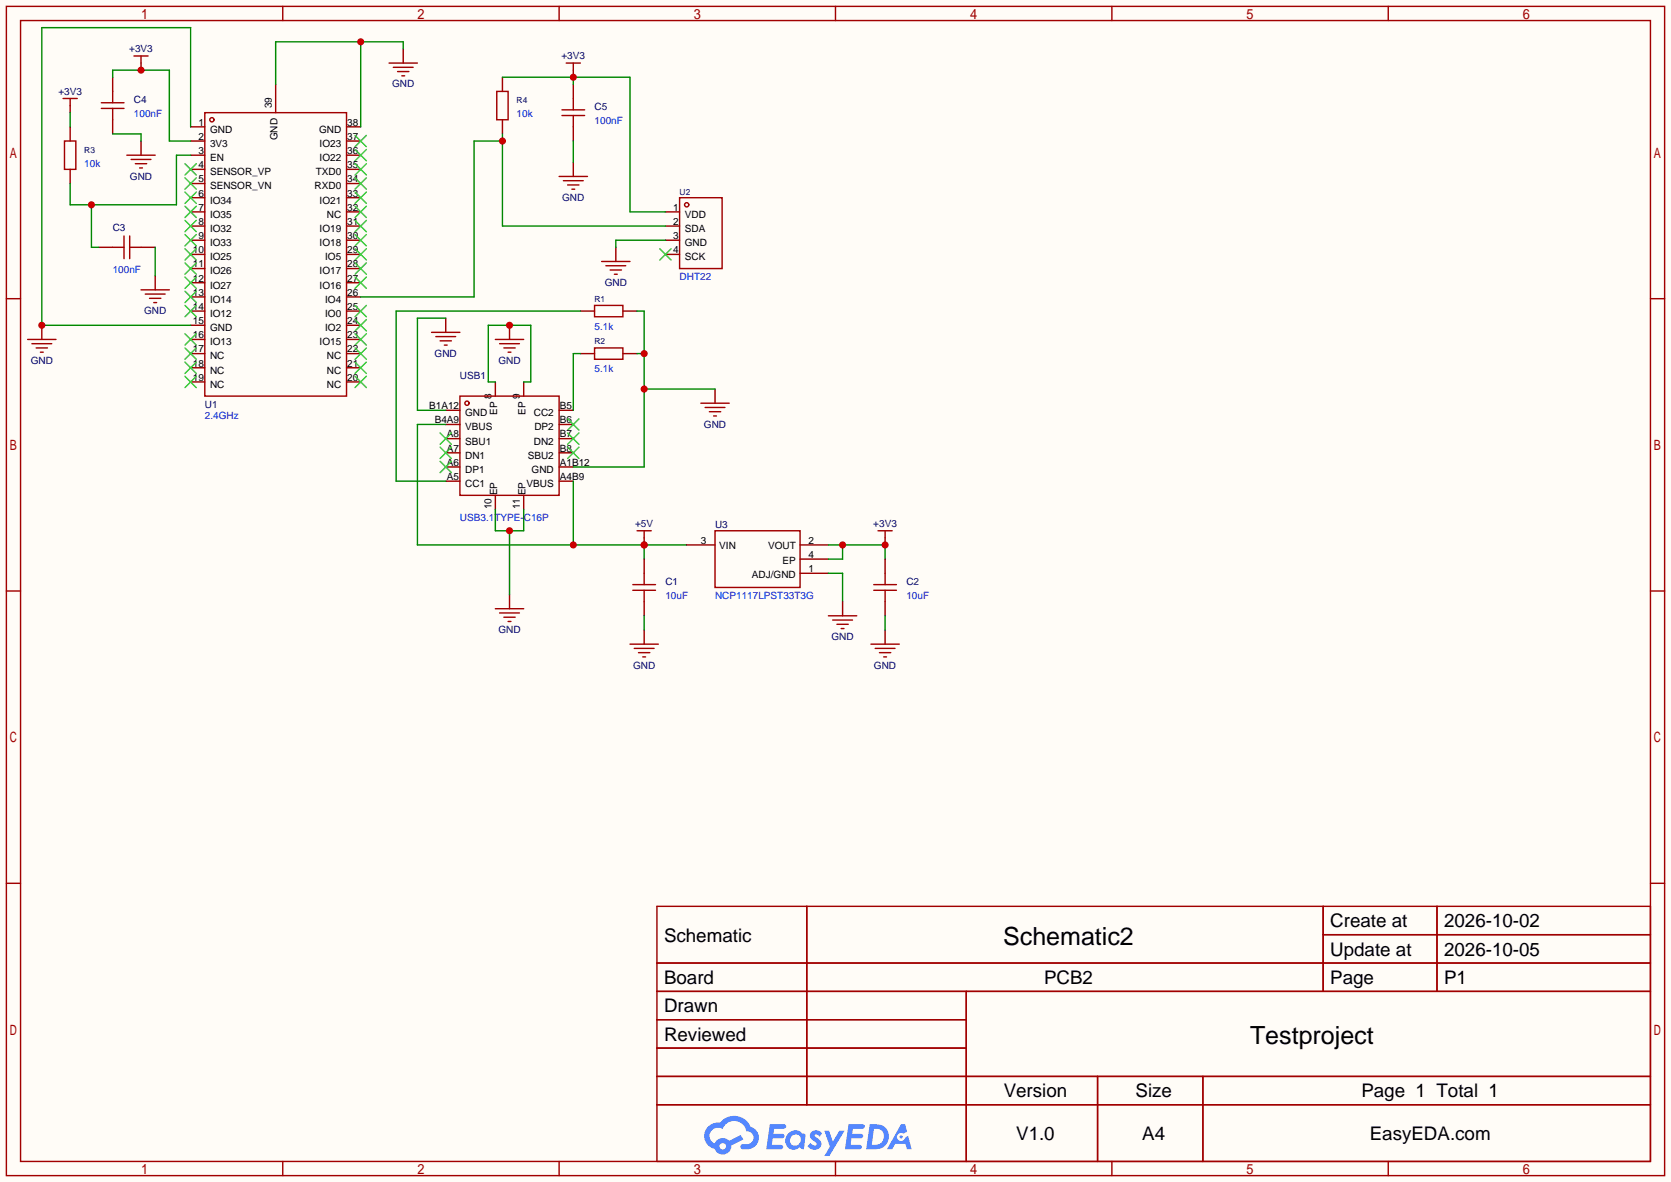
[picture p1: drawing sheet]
<svg xmlns="http://www.w3.org/2000/svg" width="299mm" height="212mm" viewBox="0 0 299 212" stroke-linecap="round" stroke-linejoin="round" font-family="sans-serif">
<path d="M0 0h299.5v211.8h-299.5z" fill="#fffcf7"/>
<g fill="none" stroke="#a10000" stroke-width=".25">
<path d="M1.1 1.1h297.2v209.6h-297.2zM3.7 3.7h292.1v204.5h-292.1zM50.7 1.1v2.6M100.2 1.1v2.6M149.7 1.1v2.6M199.3 1.1v2.6M248.8 1.1v2.6M1.1 53.5h2.6M295.8 53.5h2.5M1.1 105.9h2.6M295.8 105.9h2.5M1.1 158.3h2.6"/>
<path d="M295.8 158.3h2.5M117.7 162.4h178.1v45.8h-178.1zM117.7 172.6h178.1M117.7 177.7h178.1M144.6 162.4v35.6M173.2 177.7v30.5M237.1 162.4v15.3M237.1 167.5h58.7M257.5 162.4v15.3M117.7 182.8h55.5M117.7 192.9h178.1M117.7 187.8h55.5"/>
<path d="M117.7 198h178.1M196.7 192.9v15.3M215.6 192.9v15.3M50.7 208.2v2.5M100.2 208.2v2.5M149.7 208.2v2.5M199.3 208.2v2.5M248.8 208.2v2.5"/>
</g>
<g fill="#5487ff">
<path d="M145.5 202.8a1.3 1.3 0 0 1 1.8 .3l-.4 .6a.54 .54 0 0 0-.9-.2l.1 .2a1.58 1.58 0 0 1 1.1 1.6 1.43 1.43 0 0 1-2.5 .1l.5-.6a.64 .64 0 0 0 .5 .5 .64 .64 0 0 0 .7-.3l-.2-.2a1.6 1.6 0 0 1-1-1.6z"/>
<path d="M147.7 202.7h.9l.7 1.9 1.1-1.9h.9l-2.7 4.5h-.9l1-1.7z"/>
<path d="M138 201.5h1.6a1.31 1.31 0 0 1 1.2 .2 .4 .4 0 0 1-.3 .6h-1.8l-.1 .9h1.6a.4 .4 0 0 1 .4 .4 .4 .4 0 0 1-.4 .4h-1.7l-.2 1.2h.8a1.23 1.23 0 0 1 1.2 .2 .39 .39 0 0 1-.3 .6h-2.7z"/>
<path d="M152.1 201.5h1.6a1.32 1.32 0 0 1 1.3 .2 .39 .39 0 0 1-.4 .6h-1.7l-.2 .9h1.7a.4 .4 0 0 1 .3 .4 .4 .4 0 0 1-.4 .4h-1.7l-.2 1.2h.8a1.23 1.23 0 0 1 1.2 .2 .39 .39 0 0 1-.3 .6h-2.7z"/>
<path d="M161.5 201.5h.7l.4 1.3-.7 .4a.75 .75 0 0 0-1.1 .3 .75 .75 0 0 0 .5 1 .75 .75 0 0 0 .9-.6l.6-.3 .6 2.4h-.9l-.2-1h-1.9l-.5 1h-.9z"/>
<path d="M155.9 201.5l-.7 4.5h1.5a2.27 2.27 0 0 0 2.6-2.3 2.27 2.27 0 0 0-2.7-2.2zM156.6 202.3a1.5 1.5 0 0 1 1.8 1.5 1.5 1.5 0 0 1-1.9 1.4h-.3z"/>
<path d="M141.3 203.1a1.62 1.62 0 0 0-.4 2.1 1.62 1.62 0 0 0 2 .7l.4-.3 .3 .3 .5 .1 .3-2.5-.2-.3h-.4a1.58 1.58 0 0 0-2.5-.1zM141.9 203.6a.98 .98 0 0 1 1.5 .2 .98 .98 0 0 1-.6 1.5 .94 .94 0 0 1-1.2-.4 .94 .94 0 0 1 .3-1.3z"/>
<path d="M126.9 201.9a2.37 2.37 0 0 0 1.2 4 1.54 1.54 0 0 0 1.7 1 1.54 1.54 0 0 0 1.3-1.6l2.1-1.1-.5-.8-2 1.1a1.57 1.57 0 0 0-2.6 .4 1.5 1.5 0 0 1-.8-2.1 1.5 1.5 0 0 1 2.2-.5 2.23 2.23 0 0 1 2.3-1.4 2.23 2.23 0 0 1 2 1.8 1.16 1.16 0 0 1 1.2 1.1 1.16 1.16 0 0 1-1 1.3h-.7a.47 .47 0 0 0-.6 .3 .47 .47 0 0 0 .4 .6 2.23 2.23 0 0 0 2.3-.7 2.23 2.23 0 0 0 .4-2.3 2.16 2.16 0 0 0-1.3-1.1 3.2 3.2 0 0 0-5.4-.7l-1.2 .1zM129 205.4a.58 .58 0 0 1 1.1 0 .58 .58 0 0 1-1.1 0z"/>
<circle cx="161.5" cy="203.8" r=".28"/>
</g>
<g fill="none" stroke="#a10000" stroke-width=".25">
<path d="M89 16.4h2.1v5.1h-2.1zM36.7 20.2h25.4v50.8h-25.4zM121.8 35.4h7.6v12.7h-7.6zM106.6 54.7h5v2.1h-5zM82.4 71h17.8v17.8h-17.8zM106.6 62.4h5v2h-5z"/>
<circle cx="38" cy="21.5" r=".38"/>
<circle cx="123.1" cy="36.7" r=".38"/>
<circle cx="83.7" cy="72.3" r=".38"/>
</g>
<g fill="none" stroke="#870000" stroke-width=".25">
<path d="M49.4 15.1v5.1M90 13.8v2.6M34.2 38h2.5M34.2 22.7h2.5M34.2 25.3h2.5M34.2 27.8h2.5M34.2 30.4h2.5M34.2 32.9h2.5M34.2 35.4h2.5M62.1 38h2.5M62.1 22.7h2.5M62.1 25.3h2.5"/>
<path d="M62.1 27.8h2.5M62.1 30.4h2.5M62.1 32.9h2.5M62.1 35.4h2.5M90 21.5v2.5M119.3 38h2.5M34.2 40.5h2.5M34.2 43.1h2.5M34.2 45.6h2.5M34.2 55.8h2.5M34.2 48.1h2.5M34.2 50.7h2.5"/>
<path d="M34.2 53.2h2.5M34.2 58.3h2.5M62.1 40.5h2.5M62.1 43.1h2.5M62.1 45.6h2.5M62.1 55.8h2.5M62.1 48.1h2.5M62.1 50.7h2.5M62.1 53.2h2.5M62.1 58.3h2.5M104 55.8h2.6M111.6 55.8h2.6"/>
<path d="M119.3 40.5h2.5M119.3 43.1h2.5M119.3 45.6h2.5M34.2 63.4h2.5M34.2 60.8h2.5M34.2 65.9h2.5M34.2 68.5h2.5M62.1 63.4h2.5M62.1 60.8h2.5M62.1 65.9h2.5M62.1 68.5h2.5M79.9 73.5h2.5"/>
<path d="M79.9 76.1h2.5M79.9 78.6h2.5M88.8 68.5v2.5M93.9 68.5v2.5M100.2 73.5h2.5M100.2 76.1h2.5M100.2 78.6h2.5M104 63.4h2.6M111.6 63.4h2.6M79.9 81.2h2.5M79.9 83.7h2.5M79.9 86.2h2.5"/>
<path d="M88.8 88.8v2.5M93.9 88.8v2.5M100.2 81.2h2.5M100.2 83.7h2.5M100.2 86.2h2.5"/>
</g>
<g fill="none" stroke="#3c3" stroke-width=".25">
<path d="M33.1 39.5l2.1 2M33.1 37l2.1 2M33.1 34.4l2.1 2M33.1 31.9l2.1 2M33.1 29.3l2.1 2.1M35.2 39.5l-2.1 2M35.2 37l-2.1 2M35.2 34.4l-2.1 2M35.2 31.9l-2.1 2M35.2 29.3l-2.1 2.1M63.6 24.3l2.1 2M63.6 26.8l2.1 2"/>
<path d="M63.6 29.3l2.1 2.1M63.6 31.9l2.1 2M63.6 34.4l2.1 2M63.6 37l2.1 2M63.6 39.5l2.1 2M65.7 24.3l-2.1 2M65.7 26.8l-2.1 2M65.7 29.3l-2.1 2.1M65.7 31.9l-2.1 2M65.7 34.4l-2.1 2M65.7 37l-2.1 2M65.7 39.5l-2.1 2"/>
<path d="M33.1 59.8l2.1 2M33.1 54.7l2.1 2.1M33.1 52.2l2.1 2M33.1 49.7l2.1 2M33.1 47.1l2.1 2M33.1 44.6l2.1 2M33.1 42l2.1 2.1M35.2 54.7l-2.1 2.1M35.2 59.8l-2.1 2M35.2 52.2l-2.1 2M35.2 49.7l-2.1 2M35.2 47.1l-2.1 2"/>
<path d="M35.2 44.6l-2.1 2M35.2 42l-2.1 2.1M63.6 42l2.1 2.1M63.6 44.6l2.1 2M63.6 47.1l2.1 2M63.6 49.7l2.1 2M63.6 54.7l2.1 2.1M63.6 57.3l2.1 2M63.6 59.8l2.1 2M65.7 42l-2.1 2.1M65.7 44.6l-2.1 2M65.7 47.1l-2.1 2"/>
<path d="M65.7 49.7l-2.1 2M65.7 54.7l-2.1 2.1M65.7 57.3l-2.1 2M65.7 59.8l-2.1 2M118.2 44.6l2.1 2M120.3 44.6l-2.1 2M33.1 67.4l2.1 2.1M33.1 64.9l2.1 2M33.1 62.4l2.1 2M35.2 62.4l-2.1 2M35.2 67.4l-2.1 2.1M35.2 64.9l-2.1 2"/>
<path d="M63.6 62.4l2.1 2M63.6 64.9l2.1 2M63.6 67.4l2.1 2.1M65.7 62.4l-2.1 2M65.7 64.9l-2.1 2M65.7 67.4l-2.1 2.1M78.9 77.6l2 2M80.9 77.6l-2 2M101.7 75.1l2.1 2M101.7 77.6l2.1 2M103.8 75.1l-2.1 2M103.8 77.6l-2.1 2"/>
<path d="M78.9 82.7l2 2M78.9 80.1l2 2.1M80.9 82.7l-2 2M80.9 80.1l-2 2.1M101.7 80.1l2.1 2.1M103.8 80.1l-2.1 2.1"/>
</g>
<path d="M79.9 76.1h-5.1v21.6h48.3M102.7 86.2v11.5M115.4 97.7v2.5" fill="none" stroke="#008700" stroke-width=".25"/>
<g fill="#c00">
<circle cx="102.7" cy="97.7" r=".63"/>
<circle cx="115.4" cy="97.7" r=".63"/>
</g>
<path d="M128.1 69.7v2.6" fill="none" stroke="#870000" stroke-width=".25"/>
<path d="M125.6 72.3h5.1M126.4 73h3.5M127.1 73.8h2.1M127.9 74.5h.5" fill="none" stroke="#a10000" stroke-width=".25"/>
<path d="M114.2 55.8h1.2v27.9h-12.7M114.2 63.4h1.2M115.4 69.7h12.7" fill="none" stroke="#008700" stroke-width=".25"/>
<g fill="#c00">
<circle cx="115.4" cy="69.7" r=".63"/>
<circle cx="115.4" cy="63.4" r=".63"/>
</g>
<path d="M104 55.8h-33v30.4h8.9M104 63.4h-1.3v10.1" fill="none" stroke="#008700" stroke-width=".25"/>
<path d="M128.1 95.1h15.3v10.2h-15.3z" fill="none" stroke="#a10000" stroke-width=".25"/>
<path d="M115.4 96.4v1.3M123.1 97.7h5M143.4 97.7h5.1M143.4 102.7h5.1M143.4 100.2h5.1" fill="none" stroke="#870000" stroke-width=".25"/>
<circle cx="115.4" cy="97.7" r=".63" fill="#c00"/>
<g fill="none" stroke="#a10000" stroke-width=".25">
<path d="M11.3 17.7h2.5M12.6 17.7v1.2M24 10h2.5M25.3 10v1.3M101.5 11.3h2.5M102.7 11.3v1.3M114.2 95.1h2.5M115.4 95.1v1.3M157.4 95.1h2.5M158.6 95.1v1.3M112.9 115.4h5.1M113.4 104.8h4.1"/>
<path d="M113.4 105.8h4.1M113.7 116.2h3.5M114.4 117h2.1M115.2 117.7h.5M115.4 102.7v2.1M115.4 105.8v2"/>
</g>
<path d="M12.6 18.9v1.3M25.3 11.3v1.3M102.7 12.6v1.2M158.6 96.4v1.3M115.4 100.2v2.5M115.4 107.8v2.6M115.4 112.9v2.5" fill="none" stroke="#870000" stroke-width=".25"/>
<path d="M148.5 97.7h10.1v2.5M151 97.7v2.5h-2.5M115.4 110.4v2.5" fill="none" stroke="#008700" stroke-width=".25"/>
<g fill="#c00">
<circle cx="151" cy="97.7" r=".63"/>
<circle cx="158.6" cy="97.7" r=".63"/>
</g>
<path d="M72.3 8.8v2.5M7.5 58.3v2.5M151 107.8v2.6M158.6 100.2v2.5M158.6 107.8v2.6M158.6 112.9v2.5" fill="none" stroke="#870000" stroke-width=".25"/>
<g fill="none" stroke="#a10000" stroke-width=".25">
<path d="M69.7 11.3h5.1M70.5 12.1h3.5M71.2 12.8h2.1M72 13.6h.5M5 60.8h5M5.7 61.6h3.6M6.5 62.4h2M7.2 63.1h.5M148.5 110.4h5M149.2 111.1h3.6M150 111.9h2M150.7 112.6h.6"/>
<path d="M156.1 115.4h5.1M156.6 104.8h4.1M156.6 105.8h4.1M156.8 116.2h3.6M157.6 117h2M158.4 117.7h.5M158.6 102.7v2.1M158.6 105.8v2"/>
</g>
<path d="M34.2 22.7v-17.7h-26.7v53.3h26.7M148.5 102.7h2.5v5.1M158.6 110.4v2.5" fill="none" stroke="#008700" stroke-width=".25"/>
<circle cx="7.5" cy="58.3" r=".63" fill="#c00"/>
<path d="M64.6 7.5v15.2M72.3 8.8v-1.3h-22.9v7.6" fill="none" stroke="#008700" stroke-width=".25"/>
<circle cx="64.6" cy="7.5" r=".63" fill="#c00"/>
<path d="M20.2 13.8v2.6M102.7 15.1v2.6M12.6 22.7v2.6M12.6 30.4v2.5M20.2 21.5v2.5M102.7 22.7v2.6M17.7 44.3h2.5M25.3 44.3h2.5M27.8 49.4v2.5" fill="none" stroke="#870000" stroke-width=".25"/>
<g fill="none" stroke="#a10000" stroke-width=".25">
<path d="M18.2 18.4h4M18.2 19.4h4M20.2 16.4v2M20.2 19.4v2.1M100.7 19.7h4.1M102.7 17.7v2M11.6 25.3h2v5.1h-2zM100.7 20.7h4.1M102.7 20.7v2M20.2 44.3h2M22.2 42.3v4.1M23.2 42.3v4.1"/>
<path d="M23.2 44.3h2.1M25.3 51.9h5.1M26 52.7h3.6M26.8 53.5h2M27.6 54.2h.5"/>
</g>
<path d="M12.6 20.2v2.5M16.4 36.7v7.6h1.3M34.2 27.8h-2.6v8.9h-19v-3.8M27.8 44.3v5.1" fill="none" stroke="#008700" stroke-width=".25"/>
<circle cx="16.4" cy="36.7" r=".63" fill="#c00"/>
<path d="M90 13.8h22.9v24.2h6.4M102.7 13.8v1.3" fill="none" stroke="#008700" stroke-width=".25"/>
<circle cx="102.7" cy="13.8" r=".63" fill="#c00"/>
<path d="M90 25.3h-5v27.9h-20.4M90 24v16.5h29.3" fill="none" stroke="#008700" stroke-width=".25"/>
<circle cx="90" cy="25.3" r=".63" fill="#c00"/>
<path d="M102.7 29.1v2.5M79.9 57v2.6M91.3 58.3v2.5M110.4 44.3v2.6M91.3 106.6v2.5" fill="none" stroke="#870000" stroke-width=".25"/>
<g fill="none" stroke="#a10000" stroke-width=".25">
<path d="M100.2 31.6h5.1M101 32.4h3.5M101.7 33.1h2.1M102.5 33.9h.5M77.3 59.6h5.1M107.8 46.9h5.1M108.6 47.6h3.5M109.3 48.4h2.1M110.1 49.1h.5M78.1 60.3h3.6M78.9 61.1h2M79.6 61.8h.5"/>
<path d="M88.8 60.8h5.1M89.5 61.6h3.6M90.3 62.4h2M91.1 63.1h.5M88.8 109.1h5.1M89.5 109.9h3.6M90.3 110.6h2M91.1 111.4h.5"/>
</g>
<path d="M79.9 57h-5.1v16.5h5.1M119.3 43.1h-8.9v1.2M88.8 91.3v3.8h5.1v-3.8M91.3 95.1v11.5" fill="none" stroke="#008700" stroke-width=".25"/>
<circle cx="91.3" cy="95.1" r=".63" fill="#c00"/>
<path d="M88.8 68.5h-1.3v-10.2h7.6v10.2h-1.2" fill="none" stroke="#008700" stroke-width=".25"/>
<circle cx="91.3" cy="58.3" r=".63" fill="#c00"/>
<path d="M20.2 13.8v-1.2h10.2v12.7h3.8" fill="none" stroke="#008700" stroke-width=".25"/>
<circle cx="25.3" cy="12.6" r=".63" fill="#c00"/>
<path d="M25.3 25.3v2.5" fill="none" stroke="#870000" stroke-width=".25"/>
<path d="M22.7 27.8h5.1M23.5 28.6h3.6M24.3 29.3h2M25 30.1h.5" fill="none" stroke="#a10000" stroke-width=".25"/>
<path d="M20.2 24h5.1v1.3M102.7 25.3v3.8" fill="none" stroke="#008700" stroke-width=".25"/>
<g font-size="4.5">
<text x="179.8" y="169.3">Schematic2</text>
<text x="224" y="187.1">Testproject</text>
</g>
<g font-size="3.4">
<text x="238.4" y="166.2">Create at</text>
<text x="258.8" y="166.2">2026-10-02</text>
<text x="119" y="168.7">Schematic</text>
<text x="238.4" y="171.3">Update at</text>
<text x="258.8" y="171.3">2026-10-05</text>
<text x="119" y="176.4">Board</text>
<text x="187.1" y="176.4">PCB2</text>
<text x="238.4" y="176.4">Page</text>
<text x="258.8" y="176.4">P1</text>
<text x="119" y="181.4">Drawn</text>
<text x="119" y="186.5">Reviewed</text>
<text x="179.9" y="196.7">Version</text>
<text x="203.5" y="196.7">Size</text>
<text x="244" y="196.7">Page 1 Total 1</text>
<text x="182.1" y="204.3">V1.0</text>
<text x="204.7" y="204.3">A4</text>
<text x="245.5" y="204.3">EasyEDA.com</text>
</g>
<g font-size="1.8" fill="#000080">
<text x="23.2" y="9.3">+3V3</text>
<text x="100.6" y="10.6">+3V3</text>
<text x="10.5" y="17">+3V3</text>
<text x="70.3" y="15.7">GND</text>
<text x="24" y="18.5">C4</text>
<text x="106.6" y="19.7">C5</text>
<text x="23.3" y="32.2">GND</text>
<text x="20.2" y="41.3">C3</text>
<text x="100.7" y="36">GND</text>
<text x="108.4" y="51.2">GND</text>
<text x="25.8" y="56.3">GND</text>
<text x="5.5" y="65.2">GND</text>
<text x="77.9" y="63.9">GND</text>
<text x="89.3" y="65.2">GND</text>
<text x="82.4" y="68">USB1</text>
<text x="36.7" y="73.1">U1</text>
<text x="126.1" y="76.6">GND</text>
<text x="113.8" y="94.4">+5V</text>
<text x="128.1" y="94.7">U3</text>
<text x="156.5" y="94.4">+3V3</text>
<text x="119.3" y="104.8">C1</text>
<text x="162.4" y="104.8">C2</text>
<text x="89.3" y="113.5">GND</text>
<text x="113.4" y="119.8">GND</text>
<text x="149" y="114.7">GND</text>
<text x="156.6" y="119.8">GND</text>
</g>
<g font-size="1.8" fill="#00f">
<text x="24" y="21">100nF</text>
<text x="92.6" y="21">10k</text>
<text x="106.6" y="22.3">100nF</text>
<text x="15.1" y="29.9">10k</text>
<text x="20.2" y="49">100nF</text>
<text x="121.8" y="50.2">DHT22</text>
<text x="106.6" y="59.1">5.1k</text>
<text x="106.6" y="66.7">5.1k</text>
<text x="36.7" y="75.1">2.4GHz</text>
<text x="82.4" y="93.4">USB3.1TYPE-C16P</text>
<text x="119.3" y="107.4">10uF</text>
<text x="128.1" y="107.4">NCP1117LPST33T3G</text>
<text x="162.4" y="107.4">10uF</text>
</g>
<g font-size="1.8">
<text x="35.6" y="22.5">1</text>
<text x="37.6" y="23.8">GND</text>
<text x="48.7" y="19.4" transform="rotate(-90 48.7 19.4)">39</text>
<text x="57.2" y="23.8">GND</text>
<text x="62.2" y="22.5">38</text>
<text x="35.6" y="27.6">3</text>
<text x="35.6" y="25.1">2</text>
<text x="37.6" y="28.9">EN</text>
<text x="37.6" y="26.3">3V3</text>
<text x="49.7" y="25.2" transform="rotate(-90 49.7 25.2)">GND</text>
<text x="57.3" y="26.3">IO23</text>
<text x="57.3" y="28.9">IO22</text>
<text x="62.2" y="25.1">37</text>
<text x="62.2" y="27.6">36</text>
<text x="35.6" y="35.2">6</text>
<text x="35.6" y="32.7">5</text>
<text x="35.6" y="30.1">4</text>
<text x="37.6" y="33.9">SENSOR_VN</text>
<text x="37.6" y="31.4">SENSOR_VP</text>
<text x="56.4" y="33.9">RXD0</text>
<text x="56.6" y="31.4">TXD0</text>
<text x="62.2" y="30.1">35</text>
<text x="62.2" y="32.7">34</text>
<text x="62.2" y="35.2">33</text>
<text x="35.6" y="40.3">8</text>
<text x="35.6" y="37.8">7</text>
<text x="37.6" y="41.6">IO32</text>
<text x="37.6" y="39">IO35</text>
<text x="37.6" y="36.5">IO34</text>
<text x="57.3" y="36.5">IO21</text>
<text x="57.3" y="41.6">IO19</text>
<text x="58.6" y="39">NC</text>
<text x="62.2" y="37.8">32</text>
<text x="62.2" y="40.3">31</text>
<text x="120.7" y="37.8">1</text>
<text x="120.7" y="40.3">2</text>
<text x="122.7" y="39">VDD</text>
<text x="122.7" y="41.6">SDA</text>
<text x="34.6" y="47.9">11</text>
<text x="34.6" y="45.4">10</text>
<text x="35.6" y="42.8">9</text>
<text x="37.6" y="46.6">IO25</text>
<text x="37.6" y="44.1">IO33</text>
<text x="57.3" y="44.1">IO18</text>
<text x="58.3" y="46.6">IO5</text>
<text x="62.2" y="42.8">30</text>
<text x="62.2" y="45.4">29</text>
<text x="62.2" y="47.9">28</text>
<text x="120.7" y="42.8">3</text>
<text x="120.7" y="45.4">4</text>
<text x="122.7" y="44.1">GND</text>
<text x="122.7" y="46.6">SCK</text>
<text x="34.6" y="53">13</text>
<text x="34.6" y="50.5">12</text>
<text x="37.6" y="51.7">IO27</text>
<text x="37.6" y="49.2">IO26</text>
<text x="57.3" y="49.2">IO17</text>
<text x="57.3" y="51.7">IO16</text>
<text x="62.2" y="50.5">27</text>
<text x="62.2" y="53">26</text>
<text x="34.6" y="58.1">15</text>
<text x="34.6" y="55.5">14</text>
<text x="37.6" y="59.3">GND</text>
<text x="37.6" y="56.8">IO12</text>
<text x="37.6" y="54.3">IO14</text>
<text x="58.3" y="54.3">IO4</text>
<text x="58.3" y="56.8">IO0</text>
<text x="58.3" y="59.3">IO2</text>
<text x="62.2" y="55.5">25</text>
<text x="62.2" y="58.1">24</text>
<text x="34.6" y="65.7">18</text>
<text x="34.6" y="63.2">17</text>
<text x="34.6" y="60.6">16</text>
<text x="37.6" y="64.4">NC</text>
<text x="37.6" y="61.9">IO13</text>
<text x="57.3" y="61.9">IO15</text>
<text x="58.6" y="64.4">NC</text>
<text x="62.2" y="60.6">23</text>
<text x="62.2" y="63.2">22</text>
<text x="62.2" y="65.7">21</text>
<text x="34.6" y="68.2">19</text>
<text x="37.6" y="69.5">NC</text>
<text x="37.6" y="67">NC</text>
<text x="58.6" y="67">NC</text>
<text x="58.6" y="69.5">NC</text>
<text x="62.2" y="68.2">20</text>
<text x="88.1" y="71.5" transform="rotate(-90 88.1 71.5)">8</text>
<text x="93.2" y="71.5" transform="rotate(-90 93.2 71.5)">9</text>
<text x="76.9" y="73.3">B1A12</text>
<text x="77.9" y="75.9">B4A9</text>
<text x="83.4" y="77.1">VBUS</text>
<text x="83.4" y="74.6">GND</text>
<text x="89.1" y="74.4" transform="rotate(-90 89.1 74.4)">EP</text>
<text x="94.2" y="74.4" transform="rotate(-90 94.2 74.4)">EP</text>
<text x="95.7" y="74.6">CC2</text>
<text x="95.8" y="77.1">DP2</text>
<text x="100.3" y="73.3">B5</text>
<text x="100.3" y="75.9">B6</text>
<text x="80.1" y="83.5">A6</text>
<text x="80.1" y="80.9">A7</text>
<text x="80.1" y="78.4">A8</text>
<text x="83.4" y="82.2">DN1</text>
<text x="83.4" y="79.7">SBU1</text>
<text x="94.6" y="82.2">SBU2</text>
<text x="95.7" y="79.7">DN2</text>
<text x="100.3" y="78.4">B7</text>
<text x="100.3" y="80.9">B8</text>
<text x="100.3" y="83.5">A1B12</text>
<text x="80.1" y="86">A5</text>
<text x="83.4" y="87.3">CC1</text>
<text x="83.4" y="84.7">DP1</text>
<text x="89.1" y="88.8" transform="rotate(-90 89.1 88.8)">EP</text>
<text x="94.2" y="88.8" transform="rotate(-90 94.2 88.8)">EP</text>
<text x="94.4" y="87.3">VBUS</text>
<text x="95.3" y="84.7">GND</text>
<text x="100.3" y="86">A4B9</text>
<text x="88.1" y="91.3" transform="rotate(-90 88.1 91.3)">10</text>
<text x="93.2" y="91.3" transform="rotate(-90 93.2 91.3)">11</text>
<text x="125.6" y="97.4">3</text>
<text x="128.9" y="98.5">VIN</text>
<text x="137.6" y="98.5">VOUT</text>
<text x="140.2" y="101">EP</text>
<text x="144.9" y="97.4">2</text>
<text x="144.9" y="100">4</text>
<text x="134.8" y="103.5">ADJ/GND</text>
<text x="144.9" y="102.5">1</text>
</g>
<g font-size="1.5" fill="#000080">
<text x="92.6" y="18.5">R4</text>
<text x="15.1" y="27.4">R3</text>
<text x="121.8" y="35">U2</text>
<text x="106.6" y="54">R1</text>
<text x="106.6" y="61.7">R2</text>
</g>
</svg>
